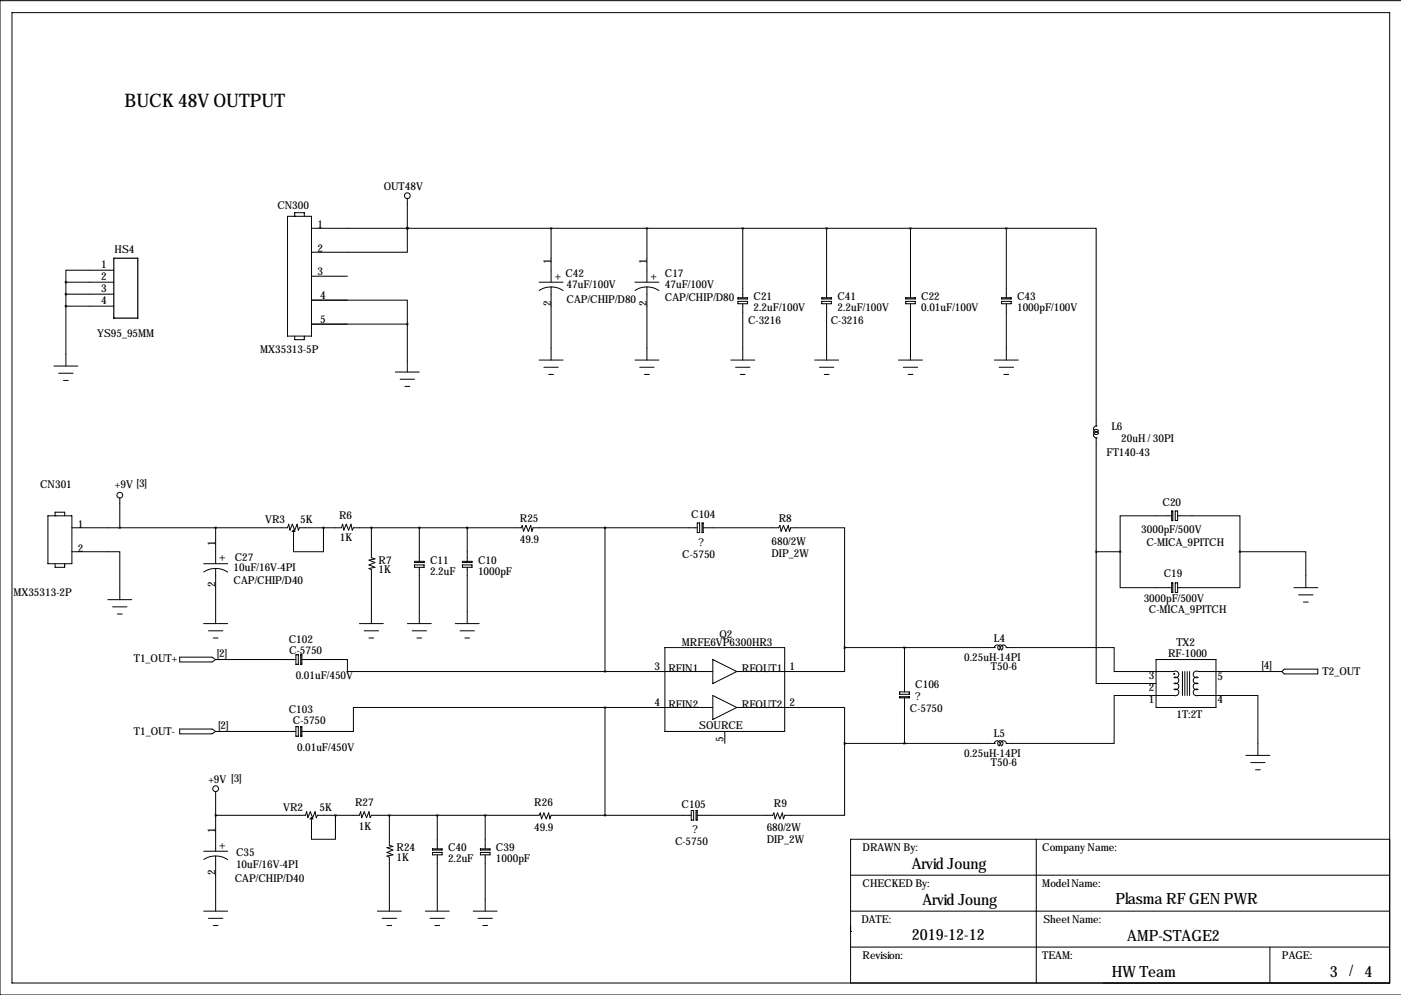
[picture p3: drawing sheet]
<svg xmlns="http://www.w3.org/2000/svg" width="297mm" height="211mm" viewBox="0 0 297 211" stroke-linecap="round" stroke-linejoin="round" font-family="sans-serif">
<g fill="none" stroke="#000" stroke-width=".21">
<path d="M2.5 2.7h292.1v205.7h-292.1zM297.1 .1h-297.1v210.9h297.1M14 59.8h10.1M14 59.8v17.8M24.1 57.3h-10.1v2.5M61 45.9h5v25.4h-5zM62.5 45.9h.1M62.5 45.9v-.8h2v.8M66 48.4h147.4M66 58.6h7.7M86.4 48.4v5.1h-20.4M86.4 48.4h.1"/>
<path d="M86.4 42.1v6.3M114.3 59.8h5.1M116.8 48.4v11.4M134.6 59.8h5.1M137.2 48.4v11.4M157.5 48.4v14.7M175.3 48.4v14.7M193 48.4v14.7M213.4 48.4h19v41.9M213.4 48.4v14.7M11.4 77.6h5.1M12.4 79.1h3.1"/>
<path d="M14 62.4h10.1M14 64.9h10.1M62.5 71.3v.7h2v-.7M66 68.7h20.4M73.7 63.6h-7.7h20.4v5.1M83.8 78.9h5.1M86.4 68.7v10.2M114.3 76.3h5.1M115.3 77.9h3.1M116.3 79.4h1M116.8 60.8l-1 .1-1.5 .7M116.8 60.8v15.5"/>
<path d="M116.8 60.8l1.1 .2 1.5 .6M134.6 76.3h5.1M135.6 77.9h3.1M136.7 79.4h1M137.2 60.8l-1.1 .1-1.5 .7M137.2 60.8v15.5M137.2 60.8l1 .2 1.5 .6M154.9 76.3h5.1M156 77.9h3M156.5 63.1h2v.3h-2zM156.5 63.9h2v.5h-2zM157 79.4h1"/>
<path d="M157.5 64.4v11.9M172.7 76.3h5.1M173.7 77.9h3.1M174.2 63.1h2.1v.3h-2.1zM174.2 63.9h2.1v.5h-2.1zM174.8 79.4h1M175.3 64.4v11.9M190.5 76.3h5.1M191.5 77.9h3.1M192 63.1h2.1v.3h-2.1zM192 63.9h2.1v.5h-2.1zM192.5 79.4h1"/>
<path d="M193 64.4v11.9M210.8 76.3h5.1M211.8 77.9h3.1M212.3 63.1h2.1v.3h-2.1zM212.3 63.9h2.1v.5h-2.1zM212.9 79.4h1M213.4 64.4v11.9M13.5 80.7h1M84.8 80.4h3.1M85.9 81.9h1M232.4 92.9h.1M232.4 90.3h.1"/>
<path d="M232.4 92.9v24.1M232.4 90.3a.61 .61 0 0 0-.5 .9 .61 .61 0 0 0 1 .1 .56 .56 0 0 0-.8-.1 .56 .56 0 0 0 0 .8 .56 .56 0 0 0 .8-.2 .61 .61 0 0 0-1 .2 .61 .61 0 0 0 .5 .8M10.2 109.4h5v10.1h-5zM11.7 109.4h.1M11.7 119.5v.8h2v-.8M11.7 109.4v-.8h2v.8M15.2 117h10.2v10.1M15.2 111.9h45.8l.2-.8 .3 1.3 .5-1.3 .5 1.3 .5-1.3 .2 1.3 .3-.5h8.9l.2-.8 .3 1.3 .5-1.3 .5 1.3 .5-1.3 .3 1.3 .2-.5h35.6l.2-.5 .3 1.3 .5-1.3 .5 1.3 .5-1.3 .3 1.3 .2-.8h34.8M25.4 105.6v6.3M43.2 119.5h5.1M45.7 111.9v7.6M68.6 111.9v5.1h-6.4v-4.6"/>
<path d="M78.7 111.9v6.4l.8 .2-1.3 .3 1.3 .5-1.3 .5 1.3 .5-1.3 .2 .5 .3v11.4M87.9 119h2v.3h-2zM87.9 119.8h2v.5h-2zM88.9 111.9v7.1M98 119h2.1v.3h-2.1zM98 119.8h2.1v.5h-2.1zM99.1 111.9v7.1M128.3 111.9v30.5M147.8 110.9h.5v2h-.5zM148.8 110.9h.3v2h-.3zM149.1 111.9h16l.3-.5 .2 1.3 .5-1.3 .5 1.3 .5-1.3 .3 1.3 .2-.8h11.5v25.4M232.4 117v27.9h12.7"/>
<path d="M232.4 117h5.1M237.5 117v7.6h10.9M248.4 109.4h-10.9v7.6M248.4 108.3h.3v2.1h-.3zM249.2 108.3h.5v2.1h-.5zM249.7 109.4h13.2v7.6M262.9 117v7.6h-13.2M262.9 117h14v7.6M22.9 127.1h5M23.9 128.7h3M24.9 130.2h1M38.1 139.3h6.9l.7 .5-.7 .5h-6.9z"/>
<path d="M43.2 132.2h5.1M44.2 133.7h3M45.2 135.3h1M45.7 120.5l-1 .1-1.5 .7M45.7 139.8h17M45.7 120.5v11.7M45.7 120.5l1.6 .3 1 .5M62.7 138.8h.5v2.1h-.5zM63.8 138.8h.2v2.1h-.2zM64 139.8h9.7v2.6h54.6M76.2 132.2h5.1M77.2 133.7h3.1"/>
<path d="M78.2 135.3h1M86.4 132.2h5M87.4 133.7h3M88.4 135.3h1M88.9 120.3v11.9M96.5 132.2h5.1M97.5 133.7h3.1M98.6 135.3h1M99.1 120.3v11.9M141 137.3h25.4v17.8h-25.4zM151.1 139.8l5.1 2.6-5.1 2.5zM179.1 137.3v5.1h-22.9"/>
<path d="M179.1 137.3h31.7M191.8 137.3v9.4M210.8 137.3h.1M210.8 137.3a.61 .61 0 0 1 .9-.5 .61 .61 0 0 1 .1 1M213.4 137.3a.61 .61 0 0 0-.9-.5 .61 .61 0 0 0-.1 1 .56 .56 0 0 0 .2-.8 .56 .56 0 0 0-.9-.1 .56 .56 0 0 0 .1 .9M213.4 137.3h.1M213.4 137.3h22.8v5.1l12.7-.1a.71 .71 0 0 1 1 .7 .71 .71 0 0 1-1 .6M245.1 139.8h12.7v10.2h-12.7zM248.4 123.6h.3v2h-.3zM249.2 123.6h.5v2h-.5zM274.3 124.6h5.1M275.3 126.1h3.1"/>
<path d="M276.4 127.6h1M38.1 154.6h6.9l.7 .5-.7 .5h-6.9zM45.7 155.1h17M62.7 154.1h.5v2h-.5zM63.8 154.1h.2v2h-.2zM128.3 150h-53.4v5.1h-10.9M128.3 142.4h22.8M128.3 150h22.8M128.3 150v22.9M151.1 147.5l5.1 2.5-5.1 2.5zM153.7 155.1v2.5M156.2 150h22.9v7.6"/>
<path d="M179.1 157.6v15.3h-12.7l-.3 .7-.2-1.2-.5 1.2-.6-1.2-.5 1.2-.2-1.2-.3 .5h-16M179.1 157.6h31.7M190.8 146.7h2v.5h-2zM190.8 147.7h2v.3h-2zM191.8 148v9.6M210.8 157.6h.1M210.8 157.6a.61 .61 0 0 1 .9-.5 .61 .61 0 0 1 .1 1M213.4 157.6a.61 .61 0 0 0-.9-.5 .61 .61 0 0 0-.1 1 .56 .56 0 0 0 .2-.8 .56 .56 0 0 0-.9 0 .56 .56 0 0 0 .1 .8M213.4 157.6h.1M248.9 146.2a.71 .71 0 0 1 1 .6 .71 .71 0 0 1-1 .6l-12.7 .1v10.1h-22.8M248.9 144.9a.71 .71 0 0 1 1 .6 .71 .71 0 0 1-1 .7M248.9 143.6a.71 .71 0 0 1 1 .7 .71 .71 0 0 1-1 .6"/>
<path d="M250.7 142.4v5.1M251.2 142.4v5.1M251.7 142.4v5.1M252.2 142.4v5.1M254 146.2a.71 .71 0 0 0-1 .6 .71 .71 0 0 0 1 .6l12.7 .1v12.7M271.8 142.4l-17.8-.1a.71 .71 0 0 0-1 .7 .71 .71 0 0 0 1 .6 .71 .71 0 0 0-1 .7 .71 .71 0 0 0 1 .6 .71 .71 0 0 0-1 .6 .71 .71 0 0 0 1 .7M272.3 141.9h7.1v1h-7.1l-.5-.5zM45.7 172.9h19.1l.2-.8 .3 1.3 .5-1.3 .5 1.3 .5-1.3 .3 1.3 .2-.5h8.9l.3-.8 .2 1.3 .5-1.3 .5 1.3 .5-1.3 .3 1.3 .2-.5h35.6l.3-.5 .2 1.2 .5-1.2 .5 1.2 .5-1.2 .3 1.2 .2-.7h29.8M45.7 167.8v12.7M71.1 172.9v5h-5.1v-4.5M82.5 172.9v6.3l.8 .3-1.3 .2 1.3 .5-1.3 .5 1.3 .5-1.3 .3 .5 .3v11.4M91.7 180h2v.2h-2z"/>
<path d="M92.7 172.9v7.1M101.9 180h2v.2h-2zM102.9 172.9v7.1M146.6 171.8h.5v2.1h-.5zM147.6 171.8h.2v2.1h-.2zM219.7 177.9v30.5M264.2 160.2h5M265.2 161.7h3M266.2 163.2h1M294.6 177.9h-114.3v30.5M43.2 193.2h5.1M43.2 180.5h5.1"/>
<path d="M44.2 194.7h3M45.2 196.2h1M45.7 181.5l-1 .1-1.5 .6M45.7 181.5v11.7M45.7 181.5l1.1 .1 1.5 .7M80 193.2h5.1M81 194.7h3.1M82 196.2h1.1M90.2 193.2h5M91.2 194.7h3M91.7 180.7h2v.5h-2zM92.2 196.2h1"/>
<path d="M92.7 181.2v12M100.3 193.2h5.1M101.3 194.7h3.1M101.9 180.7h2v.5h-2zM102.4 196.2h1M102.9 181.2v12M180.3 197.5h.1M180.3 185.6h114.3M180.3 193.2h114.3M180.3 200.8h114.3M269.2 200.8v7.6"/>
<circle cx="86.4" cy="41.5" r=".61"/>
<circle cx="25.4" cy="105" r=".61"/>
<circle cx="249" cy="142.9" r=".1"/>
<circle cx="45.7" cy="167.2" r=".61"/>
</g>
<path d="M62 112.7l.2-.3 .3 .3zM65.8 173.6l.2-.2 .3 .2z" fill="#000" stroke="#000" stroke-width=".21"/>
<path d="M24.1 54.8h5.1v12.7h-5.1z" fill="none" stroke="#000" stroke-width=".25"/>
<path d="M82.5 172.9a.05 .05 0 0 0 .1 0 .05 .05 0 0 0-.1 0zM99 111.9a.05 .05 0 0 0 .1 0 .05 .05 0 0 0-.1 0zM78.7 111.9a.05 .05 0 0 0 .1 0 .05 .05 0 0 0-.1 0zM137.1 48.4a.05 .05 0 0 0 .1 0 .05 .05 0 0 0-.1 0zM193 48.4a.05 .05 0 0 0 .1 0 .05 .05 0 0 0-.1 0zM175.2 48.4a.05 .05 0 0 0 .1 0 .05 .05 0 0 0-.1 0zM213.3 48.4a.05 .05 0 0 0 .1 0 .05 .05 0 0 0-.1 0zM86.3 68.7a.05 .05 0 0 0 .1 0 .05 .05 0 0 0-.1 0zM86.3 48.4a.05 .05 0 0 0 .1 0 .05 .05 0 0 0-.1 0zM116.8 48.4a.05 .05 0 0 0 .1 0 .05 .05 0 0 0-.1 0zM86.3 48.4a.05 .05 0 0 0 .1 0 .05 .05 0 0 0-.1 0z" fill="#000" stroke="#000" stroke-width=".51"/>
<text font-size="4" x="26.4" y="22.7">BUCK 48V OUTPUT</text>
<g font-size="3.3">
<text x="193.3" y="184.3">Arvid Joung</text>
<text x="195.6" y="191.9">Arvid Joung</text>
<text x="236.5" y="191.7">Plasma RF GEN PWR</text>
<text x="193.3" y="199.3">2019-12-12</text>
<text x="239" y="199.5">AMP-STAGE2</text>
<text x="235.7" y="207.2">HW Team</text>
<text x="281.9" y="207.2">3</text>
<text x="286.1" y="207">/</text>
<text x="289.3" y="207.2">4</text>
</g>
<g font-size="2.6">
<text x="117.6" y="59.3">+</text>
<text x="137.9" y="59.3">+</text>
<text x="46.5" y="119">+</text>
<text x="46.5" y="180">+</text>
</g>
<g font-size="2.3">
<text x="81.4" y="40.3">OUT48V</text>
<text x="58.8" y="44.3">CN300</text>
<text x="24.3" y="53.7">HS4</text>
<text x="67.3" y="48.4">1</text>
<text x="67.3" y="53.5">2</text>
<text x="21.4" y="56.8">1</text>
<text x="21.4" y="59.3">2</text>
<text x="67.3" y="58.3">3</text>
<text x="116.8" y="56" transform="rotate(-90 116.8 56)">1</text>
<text x="119.9" y="58.8">C42</text>
<text x="137.2" y="56" transform="rotate(-90 137.2 56)">1</text>
<text x="141" y="58.8">C17</text>
<text x="21.4" y="61.9">3</text>
<text x="21.4" y="64.4">4</text>
<text x="67.9" y="63.4">4</text>
<text x="116.8" y="64.8" transform="rotate(-90 116.8 64.8)">2</text>
<text x="120.1" y="64.1">CAP/CHIP/D80</text>
<text x="120.1" y="61.1">47uF/100V</text>
<text x="137.2" y="64.8" transform="rotate(-90 137.2 64.8)">2</text>
<text x="141" y="63.9">CAP/CHIP/D80</text>
<text x="141" y="61.1">47uF/100V</text>
<text x="159.8" y="63.6">C21</text>
<text x="159.8" y="65.9">2.2uF/100V</text>
<text x="177.5" y="63.6">C41</text>
<text x="177.5" y="65.9">2.2uF/100V</text>
<text x="195.3" y="63.6">C22</text>
<text x="195.3" y="65.9">0.01uF/100V</text>
<text x="215.6" y="63.6">C43</text>
<text x="215.6" y="65.9">1000pF/100V</text>
<text x="20.6" y="71.5">YS95_95MM</text>
<text x="67.9" y="68.5">5</text>
<text x="158.6" y="68.7">C-3216</text>
<text x="176.1" y="68.7">C-3216</text>
<text x="55.2" y="74.8">MX35313-5P</text>
<text x="235.6" y="91.1">L6</text>
<text x="237.7" y="93.6">20uH / 30PI</text>
<text x="234.6" y="96.7">FT140-43</text>
<text x="8.5" y="103.5">CN301</text>
<text x="24.4" y="103.5">+9V [3]</text>
<text x="246.5" y="107.3">C20</text>
<text x="16.5" y="111.9">1</text>
<text x="56.2" y="110.9">VR3</text>
<text x="63.7" y="110.9">5K</text>
<text x="71.9" y="110.1">R6</text>
<text x="110.2" y="110.6">R25</text>
<text x="146.6" y="109.9">C104</text>
<text x="165.1" y="110.6">R8</text>
<text x="242" y="112.9">3000pF/500V</text>
<text x="16.5" y="117">2</text>
<text x="45.7" y="115.7" transform="rotate(-90 45.7 115.7)">1</text>
<text x="49.8" y="119">C27</text>
<text x="72" y="114.7">1K</text>
<text x="80.3" y="119.5">R7</text>
<text x="91.2" y="119.5">C11</text>
<text x="101.3" y="119.5">C10</text>
<text x="110.2" y="115.2">49.9</text>
<text x="144.7" y="118.3">C-5750</text>
<text x="148.1" y="115.7">?</text>
<text x="163.6" y="118">DIP_2W</text>
<text x="163.6" y="115.5">680/2W</text>
<text x="243.1" y="115.7">C-MICA_9PITCH</text>
<text x="45.7" y="124.5" transform="rotate(-90 45.7 124.5)">2</text>
<text x="49.5" y="123.8">CAP/CHIP/D40</text>
<text x="49.5" y="121.1">10uF/16V-4PI</text>
<text x="80.3" y="121.6">1K</text>
<text x="91.2" y="121.8">2.2uF</text>
<text x="101.3" y="121.8">1000pF</text>
<text x="246.7" y="122.3">C19</text>
<text x="2.9" y="126.4">MX35313-2P</text>
<text x="242.5" y="127.7">3000pF/500V</text>
<text x="243.6" y="129.9">C-MICA_9PITCH</text>
<text x="61.2" y="136.3">C102</text>
<text x="144.6" y="137.1">MRFE6VP6300HR3</text>
<text x="152.5" y="135.3">Q2</text>
<text x="210.7" y="136">L4</text>
<text x="249.4" y="137.1">TX2</text>
<text x="28.4" y="140.3">T1_OUT+</text>
<text x="46" y="139.3">[2]</text>
<text x="61.3" y="138.6">C-5750</text>
<text x="62.7" y="143.9">0.01uF/450V</text>
<text x="138.8" y="142.1">3</text>
<text x="141.7" y="142.4">RFIN1</text>
<text x="157.3" y="142.4">RFOUT1</text>
<text x="167.4" y="142.1">1</text>
<text x="204.4" y="140.1">0.25uH-14PI</text>
<text x="210.1" y="142.1">T50-6</text>
<text x="243.6" y="143.9">3</text>
<text x="247.7" y="139.3">RF-1000</text>
<text x="267.5" y="141.9">[4]</text>
<text x="280.4" y="143.1">T2_OUT</text>
<text x="138.8" y="149.7">4</text>
<text x="167.4" y="149.7">2</text>
<text x="194.1" y="145.9">C106</text>
<text x="194.1" y="148.5">?</text>
<text x="243.6" y="149">1</text>
<text x="243.6" y="146.5">2</text>
<text x="258.1" y="149">4</text>
<text x="258.1" y="144.2">5</text>
<text x="28.4" y="155.8">T1_OUT-</text>
<text x="46.2" y="154.6">[2]</text>
<text x="61.2" y="151.3">C103</text>
<text x="62.1" y="153.6">C-5750</text>
<text x="141.7" y="150">RFIN2</text>
<text x="148.3" y="154.6">SOURCE</text>
<text x="157.3" y="150">RFOUT2</text>
<text x="192.9" y="151">C-5750</text>
<text x="249.4" y="152.3">1T:2T</text>
<text x="63" y="159.1">0.01uF/450V</text>
<text x="153.4" y="157.3" transform="rotate(-90 153.4 157.3)">5</text>
<text x="204.4" y="160.4">0.25uH-14PI</text>
<text x="210.7" y="156.4">L5</text>
<text x="44.2" y="166">+9V [3]</text>
<text x="210.1" y="162.4">T50-6</text>
<text x="60" y="171.9">VR2</text>
<text x="67.7" y="171.9">5K</text>
<text x="75.3" y="170.8">R27</text>
<text x="113.3" y="170.8">R26</text>
<text x="144.5" y="171.3">C105</text>
<text x="164.1" y="171.1">R9</text>
<text x="45.7" y="176.7" transform="rotate(-90 45.7 176.7)">1</text>
<text x="76.1" y="175.9">1K</text>
<text x="113.3" y="176.2">49.9</text>
<text x="143.1" y="179.2">C-5750</text>
<text x="146.8" y="176.7">?</text>
<text x="162.6" y="178.7">DIP_2W</text>
<text x="162.6" y="176.2">680/2W</text>
<text x="45.7" y="185.5" transform="rotate(-90 45.7 185.5)">2</text>
<text x="50" y="181.5">C35</text>
<text x="50" y="184">10uF/16V-4PI</text>
<text x="84.1" y="180.5">R24</text>
<text x="84.1" y="182.5">1K</text>
<text x="95" y="180.5">C40</text>
<text x="95" y="182.8">2.2uF</text>
<text x="105.2" y="180.5">C39</text>
<text x="105.2" y="182.8">1000pF</text>
<text x="182.9" y="180.5">DRAWN By:</text>
<text x="221" y="180.5">Company Name:</text>
<text x="49.8" y="187.1">CAP/CHIP/D40</text>
<text x="182.9" y="188.1">CHECKED By:</text>
<text x="221" y="188.1">Model Name:</text>
<text x="182.6" y="195.7">DATE:</text>
<text x="221.2" y="195.7">Sheet Name:</text>
<text x="182.9" y="203.3">Revision:</text>
<text x="221" y="203.3">TEAM:</text>
<text x="271.8" y="203.3">PAGE:</text>
</g>
</svg>
